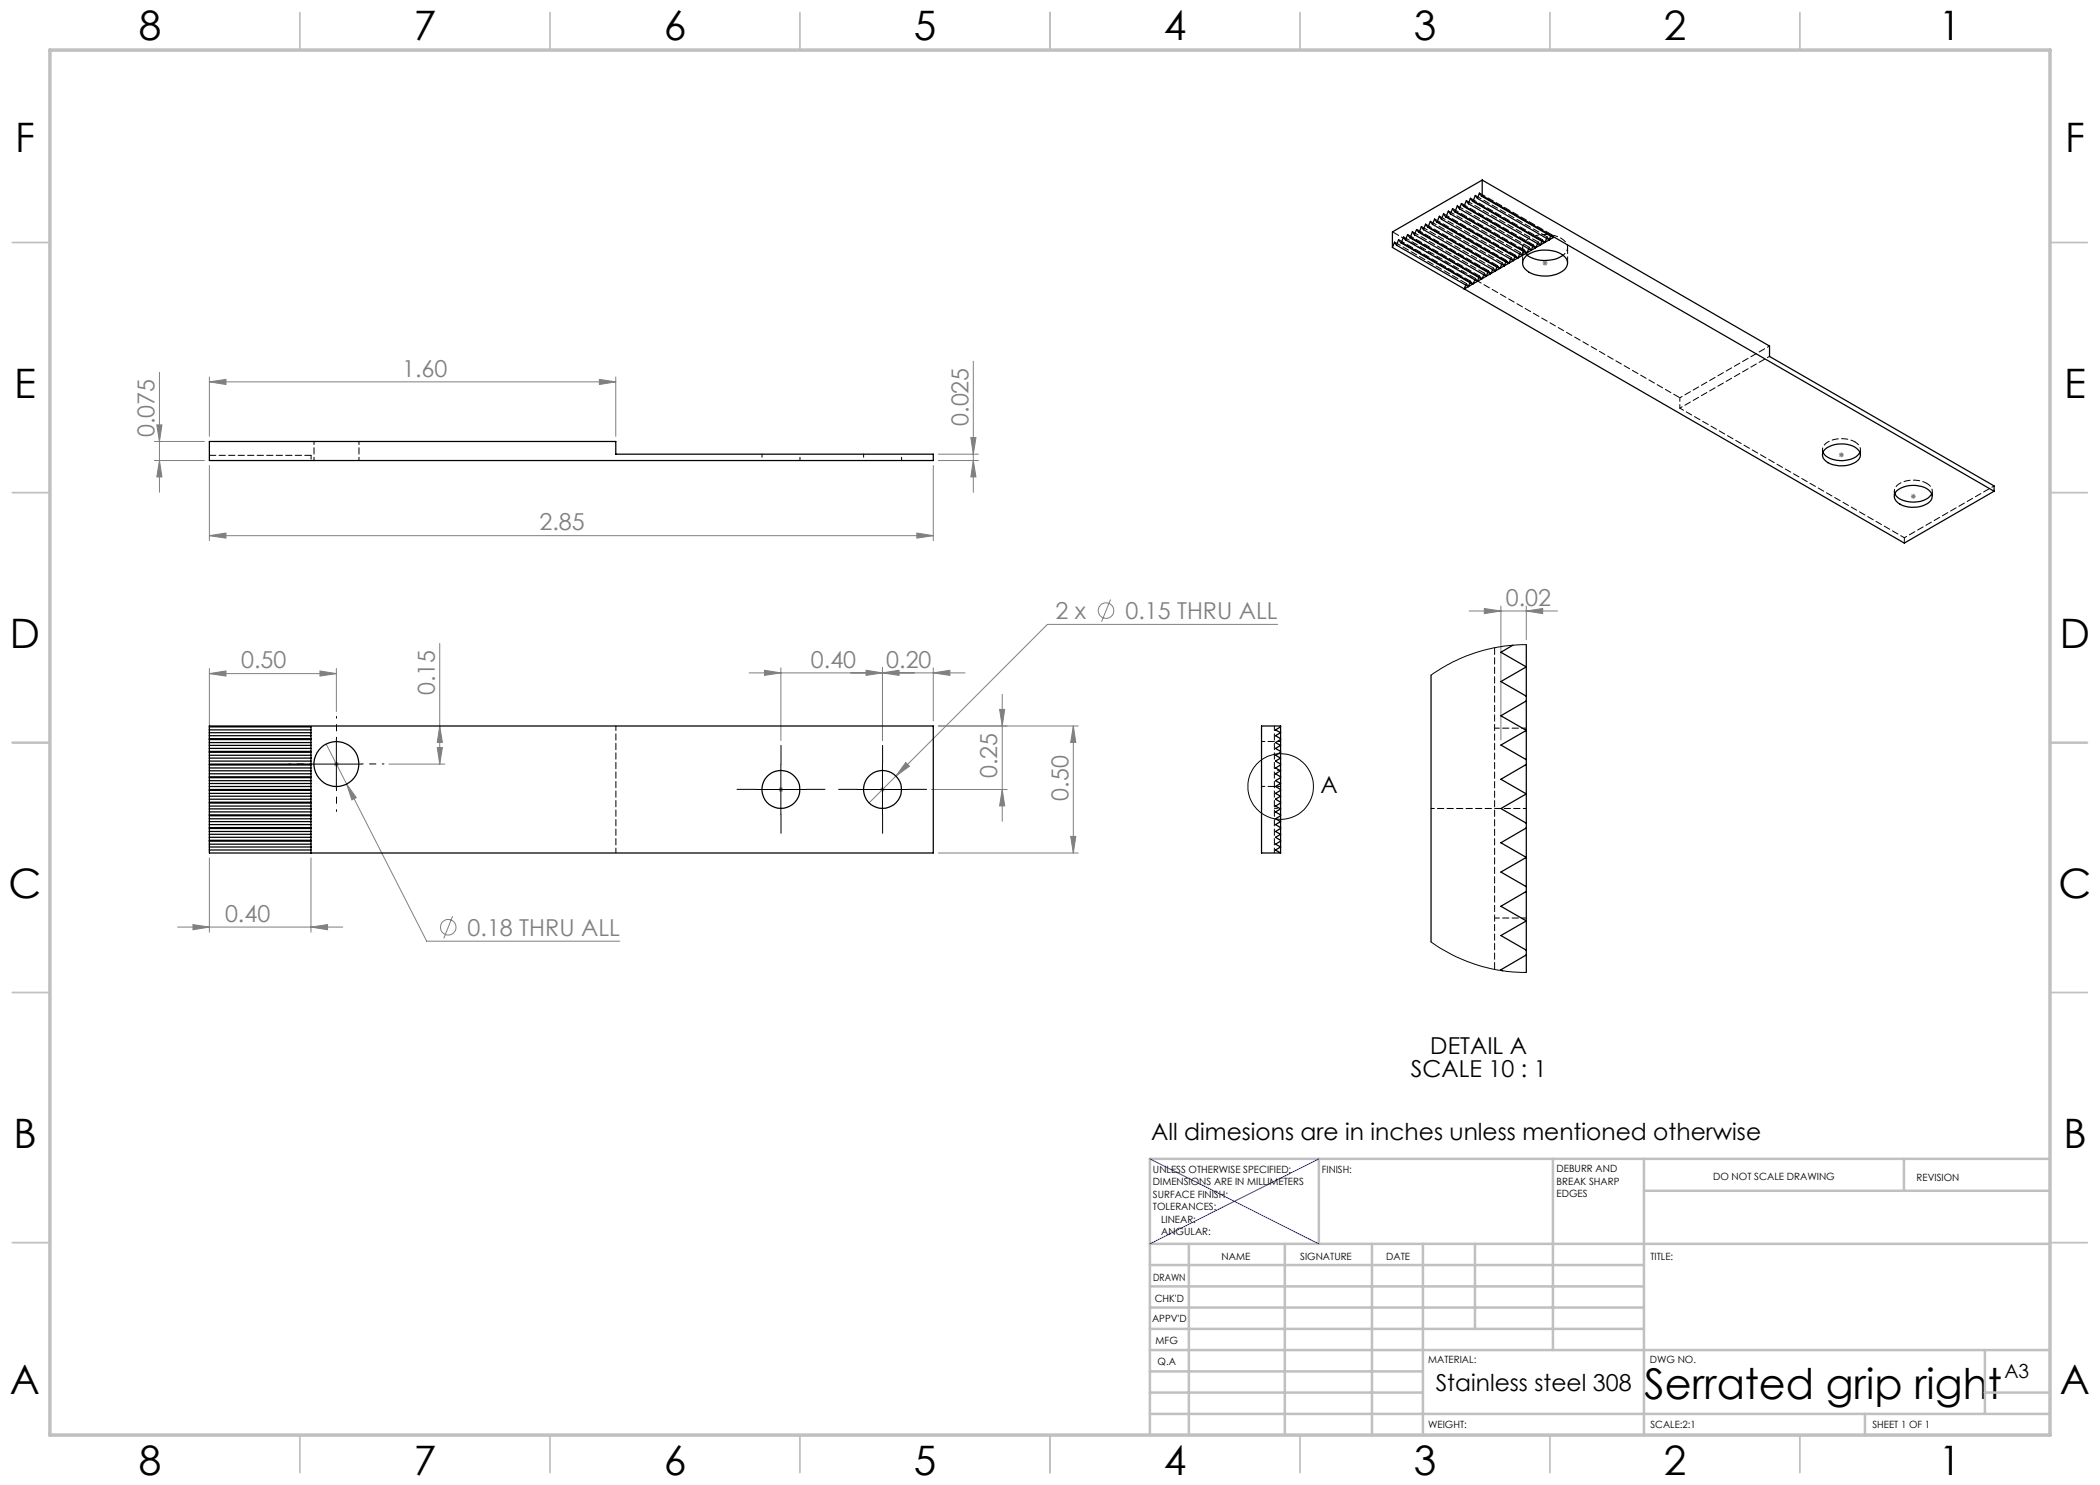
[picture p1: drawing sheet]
<svg xmlns="http://www.w3.org/2000/svg" width="420mm" height="297mm" viewBox="0 0 420 297" stroke-linecap="round" stroke-linejoin="round" font-family="sans-serif">
<g fill="none" stroke="#808080" stroke-width=".2">
<path d="M308.5 52.6h1M308.6 52.2l.8 .8M309 52.1v1M309.4 52.2l-.8 .8M31.9 74.5v24M41.9 76.4l3.3-.5v1zM41.9 75.4v11.9M41.9 76.4h81.3M119.9 75.9l3.3 .5-3.3 .5zM123.2 75.4v11.9M194.7 72.2v26.3M30.9 88.3h10"/>
<path d="M30.9 92.1h10M31.4 85h1l-.5 3.3zM31.9 92.1l.5 3.3h-1zM41.9 93.1v15M186.7 93.1v15M187.7 92.1h8M187.7 90.8h8M194.2 87.5h1l-.5 3.3zM194.7 92.1l.5 3.3h-1zM367.8 91h1M367.9 90.6l.7 .7M368.3 90.5v1"/>
<path d="M368.6 90.6l-.7 .7M382.2 99.3h1M382.3 98.9l.7 .7M382.7 98.8v1M383 98.9l-.7 .7M41.9 107.1l3.3-.5v1zM41.9 107.1h144.8M183.4 106.6l3.3 .5-3.3 .5zM222.1 119.9l-1.8 4.5M41.9 134.7l3.3-.5v1zM41.9 133.7v16.9M41.9 134.7h25.4"/>
<path d="M64 134.2l3.3 .5-3.3 .5zM67.3 133.7v8.6M87.9 128.7v24.1M149.8 134.6h43.2M152.9 134.1l3.3 .5-3.3 .5zM156.2 133.6v14.5M173.2 134.1l3.3 .5-3.3 .5zM176.5 134.6l3.3-.5v1zM176.5 133.6v14.5M186.7 134.6l3.3-.5v1zM186.7 133.6v10.6M200.4 138.8v25.4"/>
<path d="M255.5 124.9h-46l-35.7 35.7M293.8 122.2h17.7M296.9 121.7l3.3 .5-3.3 .5zM300.2 121.2v26.8M305.3 122.2l3.2-.5v1zM305.3 121.2v6.7M65.2 148.8l20.1 39.4h38.7M66.8 152.8h1M66.9 152.5l.7 .7M67.3 152.3v1M67.6 152.5l-.7 .7M69.3 156.8l2 2.7-.9 .5z"/>
<path d="M77.8 152.8h11.2M87.5 149.5h1l-.6 3.3zM87.9 145.2l.6 3.3h-1zM155.7 157.9h1M155.8 157.5l.7 .8M156.2 157.4v1M156.5 157.5l-.7 .8M176 157.9h1M176.1 157.5l.7 .8M176.5 157.4v1M181.2 152.5l.7 .7-2.7 2zM186.3 157.9h15.1"/>
<path d="M187.7 145.2h28M199.9 141.9h1l-.5 3.3zM200.4 157.9l.5 3.3h-1zM214.7 145.2l.5 3.3h-1.1zM214.7 145.2v25.4M41.9 171.6v14.8M62.2 171.6v14.8M187.7 170.6h28M214.1 167.3h1.1l-.5 3.3zM35.5 185.4h33M38.6 184.9l3.3 .5-3.3 .5zM62.2 185.4l3.3-.5v1z"/>
<path d="M90.5 183.2l-1.7 4.5"/>
<circle cx="221.2" cy="122.1" r="1.55"/>
<circle cx="89.6" cy="185.5" r="1.55"/>
</g>
<g fill="none" stroke="#000" stroke-width=".2">
<path d="M62.3 152.8h10M67.3 147.8v10M151.2 157.9h10M156.2 152.9v10M171.5 157.9h10M176.5 152.9v10"/>
<circle cx="256.1" cy="157.3" r="6.6"/>
</g>
<g fill="none" stroke="#c0c0c0" stroke-width=".35">
<path d="M60 2.5v7.5M110 2.5v7.5M160 2.5v7.5M210 2.5v7.5M260 2.5v7.5M310 2.5v7.5M360 2.5v7.5M2.5 48.5h7.5M410 48.5h7.5M2.5 98.5h7.5M410 98.5h7.5M2.5 148.5h7.5"/>
<path d="M410 148.5h7.5M2.5 198.5h7.5M410 198.5h7.5M2.5 248.5h7.5M410 248.5h7.5M60 287v7.5M110 287v7.5M160 287v7.5M210 287v7.5M260 287v7.5M310 287v7.5M360 287v7.5"/>
</g>
<g fill="none" stroke="#c0c0c0" stroke-width=".5">
<path d="M263.8 231.8v17M310.6 231.8v38.2M328.8 231.8v55.2M328.8 238.2h81.2M380.8 231.8v6.4M410 231.8h-180v55.2M230 248.8h180M230 257.3h98.8M230 253h98.8M237.8 248.8v38.2M257 248.8v38.2M274.4 248.8v38.2"/>
<path d="M284.6 248.8v38.2M295 248.8v17M230 265.8h98.8M230 261.5h98.8M230 278.5h54.6M230 274.3h54.6M230 270h180M397 278.5h13M397 270v12.8M230 282.8h180M373 282.8v4.2"/>
</g>
<path d="M10 10h400v277h-400z" fill="none" stroke="#c0c0c0" stroke-width=".7"/>
<path d="M230 231.8l33.8 17M263.8 231.8l-33.8 17" fill="none" stroke="#00f" stroke-width=".2"/>
<path d="M151.2 157.9h-3.8M156.2 152.9v-3.8M161.2 157.9h3.8M171.5 157.9h-3.8M176.5 152.9v-3.8M181.5 157.9h3.8M156.2 162.9v3.8M176.5 162.9v3.8" fill="none" stroke="#000" stroke-width=".2" stroke-dasharray="15.2 1.3 1.3 1.3"/>
<path d="M62.3 152.8h-4.5M67.3 147.8v-4.5M67.3 157.8v4.5M72.3 152.8h4.5" fill="none" stroke="#000" stroke-width=".2" stroke-dasharray="15.2 1.3 1.3 1.3" stroke-dashoffset="14.9"/>
<g fill="#808080">
<path d="M64 134.2l3.3 .5-3.3 .5zM41.9 134.7l3.3-.5v1zM62.2 185.4l3.3-.5v1zM38.6 184.9l3.3 .5-3.3 .5z"/>
<path d="M41.9 107.1l3.3-.5v1zM183.4 106.6l3.3 .5-3.3 .5zM41.9 76.4l3.3-.5v1zM119.9 75.9l3.3 .5-3.3 .5zM173.2 134.1l3.3 .5-3.3 .5zM186.7 134.6l3.3-.5v1zM152.9 134.1l3.3 .5-3.3 .5zM176.5 134.6l3.3-.5v1zM69.3 156.8l1.1 3.2 .9-.5zM181.2 152.5l-2 2.7 2.7-2z"/>
<path d="M296.9 121.7l3.3 .5-3.3 .5zM305.3 122.2l3.2-.5v1z"/>
<path d="M214.1 167.3h1.1l-.5 3.3zM214.7 145.2l.5 3.3h-1.1zM87.5 149.5h1l-.6 3.3zM87.9 145.2l.6 3.3h-1z"/>
<path d="M31.4 85h1l-.5 3.3zM31.9 92.1l.5 3.3h-1z"/>
<path d="M194.2 87.5h1l-.5 3.3zM194.7 92.1l.5 3.3h-1zM199.9 141.9h1l-.5 3.3zM200.4 157.9l.5 3.3h-1z"/>
</g>
<g fill="none" stroke="#000" stroke-width=".25">
<path d="M295.5 39.7l-.4-.6-.5 1.1M295.5 39.7l14.3 8.3M296.3 39.2l14.4 8.3-.9 .5M296.3 39.2l-.4-.6-.4 1.1M296.4 39.1l-.1 .1M296.4 39.1l102.4 59.1M296.4 36l-17.9 10.4v3.1M296.4 36v3.1M296.4 36l57.5 33.2v2.1l44.9 25.9v1M278.5 49.5l102.4 59.1 17.9-10.4M279.3 49l-.4-.6-.4 1.1M279.3 49l14.4 8.3"/>
<path d="M280.1 48.5l14.4 8.3-.8 .5M280.1 48.5l-.4-.6-.4 1.1M280.3 48.5h-.2M280.3 48.5l14.3 8.3M281.1 48l-.4-.6-.4 1.1M281.1 48l14.4 8.3M281.9 47.5l14.4 8.3-.8 .5M281.9 47.5l-.4-.6-.4 1.1M282.1 47.4l-.2 .1M282.1 47.4l14.3 8.3M282.9 47l-.4-.6-.4 1M282.9 47l14.4 8.2"/>
<path d="M283.7 46.5l14.4 8.3-.8 .4M283.7 46.5l-.4-.6-.4 1.1M283.9 46.4l-.2 .1M283.9 46.4l14.3 8.3M284.7 45.9l-.4-.6-.4 1.1M284.7 45.9l14.3 8.3M285.5 45.4l14.4 8.3-.9 .5M285.5 45.4l-.4-.6-.4 1.1M285.6 45.4h-.1M285.6 45.4l14.4 8.3M286.5 44.9l-.4-.6-.5 1.1M286.5 44.9l14.3 8.3"/>
<path d="M287.3 44.4l14.4 8.3-.9 .5M287.3 44.4l-.4-.6-.4 1.1M287.4 44.3l-.1 .1M287.4 44.3l14.4 8.3M288.3 43.8l-.4-.6-.5 1.1M288.3 43.8l14.3 8.3M289.1 43.4l14.4 8.2-.9 .5M289.1 43.4l-.4-.6-.4 1M289.2 43.3l-.1 .1M289.2 43.3l14.4 8.3M290.1 42.8l-.4-.6-.5 1.1M290.1 42.8l14.3 8.3"/>
<path d="M290.9 42.3l14.4 8.3-.9 .5M290.9 42.3l-.4-.6-.4 1.1M291 42.3h-.1M291 42.3l14.4 8.2M291.9 41.8l-.4-.6-.5 1.1M291.9 41.8l14.3 8.3M292.7 41.3l14.4 8.3-.9 .5M292.7 41.3l-.4-.6-.4 1.1M292.8 41.2l-.1 .1M292.8 41.2l14.4 8.3M293.2 57l-.4 .8 .9-.5M293.7 40.7l-.4-.6-.5 1.1"/>
<path d="M293.7 40.7l14.3 8.3M294 56.5l-.3 .8M294.5 40.2l14.4 8.3-.9 .5M294.5 40.2l-.4-.6-.4 1.1M294.6 40.2h-.1M294.6 40.2l14.4 8.3M295 56l-.4 .8M295.5 56.3l-.9 .5M295.8 55.5l-.3 .8M296.8 54.9l-.4 .8M297.3 55.2l-.9 .5M297.6 54.5l-.3 .7"/>
<path d="M298.5 53.9l-.3 .8M299 54.2l-.8 .5M299.4 53.4l-.4 .8M300.3 52.9l-.3 .8M300.8 53.2l-.8 .5M301.2 52.4l-.4 .8M302.1 51.8l-.3 .8M302.6 52.1l-.8 .5M303 51.4l-.4 .7M303.9 50.8l-.3 .8M304.4 51.1l-.8 .5M304.8 50.3l-.4 .8"/>
<path d="M305.2 51.2a6.5 6.5 0 0 1 7.8 .2 1.79 1.79 0 0 1-.6 2.9 6.7 6.7 0 0 1-7-.2 1.78 1.78 0 0 1-.2-2.9zM305.4 51a6.6 6.6 0 0 0 7.2 0M305.7 49.8l-.3 .7M306.2 50.1l-.8 .4M306.6 49.3l-.4 .8M307.5 48.7l-.3 .8M308 49l-.8 .5M308.4 48.3l-.4 .7M309.3 47.7l-.3 .8M309.8 48l-.8 .5M310.1 47.2l-.3 .8M41.9 88.3h81.3v2.5h63.5v1.3h-144.8z"/>
<path d="M364.6 90.4a4.3 4.3 0 0 0 4.5 1.7l1.1-.3a2.71 2.71 0 0 0 1.8-1.4M365 89.8a5.4 5.4 0 0 1 6.7 .2 1.62 1.62 0 0 1-1 2.6 5.4 5.4 0 0 1-5.8-.7 1.42 1.42 0 0 1 .1-2.1zM379 98.7a4.3 4.3 0 0 0 4.4 1.7l1.2-.3a2.71 2.71 0 0 0 1.7-1.4M379.4 98.1a5.4 5.4 0 0 1 6.6 .2 1.62 1.62 0 0 1-.9 2.6 5.4 5.4 0 0 1-5.9-.7 1.42 1.42 0 0 1 .2-2.1zM286.2 135v53.4M302.6 129l-2.4 1.5 5.1 2.9-5.1 2.9 5.1 2.9M305.3 128.9v65.6M41.9 145.2h144.8v25.4h-144.8zM41.9 145.4h20.3v2.3h-20.3M41.9 147.9h20.3v2.4h-20.3M41.9 150.5h20.3v2.3h-20.3M41.9 153h20.3v2.4h-20.3"/>
<path d="M41.9 155.5h20.3v2.4h-20.3M41.9 158.1h20.3v2.3h-20.3M41.9 159.8h20.3M41.9 159.2h20.3M41.9 158.7h20.3M41.9 157.3h20.3M41.9 156.7h20.3M41.9 156.1h20.3M41.9 154.8h20.3M41.9 154.2h20.3M41.9 153.6h20.3M41.9 152.2h20.3"/>
<path d="M41.9 151.6h20.3M41.9 151.1h20.3M41.9 149.7h20.3M41.9 149.1h20.3M41.9 148.5h20.3M41.9 147.1h20.3M41.9 146.5h20.3M41.9 146h20.3M252.3 145.2h3.8v25.4h-3.8zM256.1 145.4l-1 .6 1 .5-1 .6 1 .6M256.1 147.9l-1 .6 1 .6-1 .6 1 .6M256.1 150.5l-1 .6 1 .5-1 .6 1 .6"/>
<path d="M256.1 153l-1 .6 1 .6-1 .6 1 .6M256.1 155.5l-1 .6 1 .6-1 .6 1 .6M256.1 158.1l-1 .6 1 .5-1 .6 1 .6M305.3 140.2l-5.1 3 5.1 2.9-5.1 2.9 5.1 2.9M305.3 152.9l-5.1 3 5.1 2.9-5.1 2.9 5.1 2.9M41.9 160.6h20.3v2.4h-20.3M41.9 163.2h20.3v2.3h-20.3M41.9 165.7h20.3v2.4h-20.3M41.9 168.2h20.3v2.4M41.9 170h20.3M41.9 169.4h20.3M41.9 168.8h20.3"/>
<path d="M41.9 167.5h20.3M41.9 166.9h20.3M41.9 166.3h20.3M41.9 164.9h20.3M41.9 164.3h20.3M41.9 163.8h20.3M41.9 162.4h20.3M41.9 161.8h20.3M41.9 161.2h20.3M256.1 160.6l-1 .6 1 .6-1 .6 1 .6M256.1 163.2l-1 .6 1 .5-1 .6 1 .6M256.1 165.7l-1 .6 1 .6-1 .6 1 .6"/>
<path d="M256.1 168.2l-1 .6 1 .6-1 .6 1 .6M305.3 165.6l-5.1 3 5.1 2.9-5.1 2.9 5.1 2.9M305.3 178.3l-5.1 3 5.1 2.9-5.1 2.9 5.1 2.9M305.3 191l-5.1 3 .4 .2"/>
<circle cx="67.3" cy="152.8" r="4.5"/>
<circle cx="156.2" cy="157.9" r="3.8"/>
<circle cx="176.5" cy="157.9" r="3.8"/>
</g>
<path d="M62.2 91.1v1M364.5 89.9v1.1M372.1 91v-1.1M378.9 98.2v1.1M386.5 99.3v-1.1M380.9 107.5v1.1" fill="none" stroke="#000" stroke-width=".2" stroke-dasharray="1.3 .6" stroke-dashoffset=".5"/>
<g fill="none" stroke="#000" stroke-width=".2" stroke-dasharray="1.3 .6">
<path d="M280.7 47.4l14.4 8.3M293.2 57l.1-.3M293.3 56.7l-14.4-8.3M294 56.5l.1-.3M294.1 56.2l-14.4-8.3M295 56l.1-.3M295.8 55.5l.1-.3M295.9 55.2l-14.4-8.3M296.8 54.9l.1-.3M296.9 54.6l-14.4-8.3M297.6 54.4l.1-.2M297.7 54.2l-14.4-8.3"/>
<path d="M298.6 53.9l.1-.3M298.7 53.6l-14.4-8.3M299.4 53.4l.1-.3M299.5 53.1l-14.4-8.3M300.4 52.8l.1-.2M300.5 52.6l-14.4-8.3M301.2 52.4l.1-.3M301.3 52.1l-14.4-8.3M302.1 51.8l.2-.3M302.3 51.5l-14.4-8.3M303 51.3l.1-.3M303.1 51l-14.4-8.2"/>
<path d="M303.9 50.8l.2-.3M304.1 50.5l-14.4-8.3M304.5 49.5v3.1M304.8 50.3l.1-.3M304.9 50l-14.4-8.3M305.7 49.7l.2-.2M305.9 49.5l-14.4-8.3M306.6 49.3l.1-.3M306.7 49l-14.4-8.3M307.5 48.7l.1-.3M307.6 48.4l-14.3-8.3M308.4 48.2l.1-.3"/>
<path d="M308.5 47.9l-14.4-8.3M309.3 47.7l.1-.3M309.4 47.4l-14.3-8.3M310.2 47.2l.1-.3M310.3 46.9l-14.4-8.3M313.5 52.6v-3.1M62.2 91.1h-20.3"/>
</g>
<path d="M336 79.6v2M62.8 88.3v3.8M71.8 92.1v-3.8M152.4 90.8v1.3M160 92.1v-1.3M172.7 90.8v1.3M180.3 92.1v-1.3M252.3 157.3h3.8M256.1 148.3h-3.8M256.1 154.1h-1.2M254.9 161.7h1.2M286.2 161.7h19.1" fill="none" stroke="#000" stroke-width=".2" stroke-dasharray="1.3 .6" stroke-dashoffset=".6"/>
<path d="M371 88.4a1.67 1.67 0 0 1 1 2M385.4 96.7a1.67 1.67 0 0 1 1 2M123.2 145.2v25.4M254.9 145.2v25.4M305.3 145.6h-6.4M298.9 183.6h6.4" fill="none" stroke="#000" stroke-width=".2" stroke-dasharray="1.3 .6" stroke-dashoffset=".3"/>
<g fill="none" stroke="#000" stroke-width=".2" stroke-dasharray="1.3 .6" stroke-dashoffset=".4">
<path d="M293.3 56.7l.4 .6M294.1 56.2l.4 .6M295.1 55.7l.4 .6M295.9 55.2l.4 .6M296.9 54.6l.4 .6M297.7 54.2l.4 .5M298.7 53.6l.4 .6M299.5 53.1l.4 .6M300.5 52.6l.4 .6M301.3 52.1l.4 .6M302.3 51.5l.4 .6M303.1 51l.4 .6"/>
<path d="M304.1 50.5l.4 .6M304.9 50l.4 .6M305.9 49.5l.4 .5M306.7 49l.4 .6M307.6 48.4l.5 .6M308.5 47.9l.4 .6M309.4 47.4l.5 .6M310.3 46.9l.4 .6M336 81.6l44.9 25.9M364.6 90.4a1.96 1.96 0 0 1 1.8-2.4 6 6 0 0 1 4.6 .4M379 98.7a1.96 1.96 0 0 1 1.7-2.4 6 6 0 0 1 4.7 .4"/>
</g>
<path d="M312.6 51a1.88 1.88 0 0 0 .9-1.8 1.88 1.88 0 0 0-1.3-1.6 6.7 6.7 0 0 0-7 .5 1.77 1.77 0 0 0 .2 2.9M353.9 71.3l-17.9 10.3M353.9 69.2l-17.9 10.4M380.9 107.5l17.9-10.3" fill="none" stroke="#000" stroke-width=".2" stroke-dasharray="1.3 .6" stroke-dashoffset=".7"/>
<path d="M336 79.6l-57.5-33.2" fill="none" stroke="#000" stroke-width=".2" stroke-dasharray="1.3 .6" stroke-dashoffset="-.2"/>
<path d="M305.3 128.9l-2.7 .1-2.9 .4-2.9 .6-2.4 .8a32.6 32.6 0 0 0-8.2 4.2M286.2 188.4l2.4 1.6a32.1 32.1 0 0 0 16.7 4.5" fill="none" stroke="#000" stroke-width=".2"/>
<path d="M298.9 129.5v64.4" fill="none" stroke="#000" stroke-width=".2" stroke-dasharray="1.3 .6" stroke-dashoffset="-.1"/>
<text font-size="8.5" x="328.8" y="279.7">Serrated grip right</text>
<g font-size="8.1">
<text x="27.8" y="8">8</text>
<text x="82.8" y="8">7</text>
<text x="132.8" y="8">6</text>
<text x="182.8" y="8">5</text>
<text x="232.8" y="8">4</text>
<text x="282.8" y="8">3</text>
<text x="332.8" y="8">2</text>
<text x="387.8" y="8">1</text>
<text x="3" y="30.4">F</text>
<text x="413" y="30.4">F</text>
<text x="2.8" y="79.6">E</text>
<text x="412.8" y="79.6">E</text>
<text x="2" y="129.6">D</text>
<text x="412" y="129.6">D</text>
<text x="1.7" y="179.6">C</text>
<text x="411.7" y="179.6">C</text>
<text x="2.7" y="229.6">B</text>
<text x="412.7" y="229.6">B</text>
<text x="2" y="278.9">A</text>
<text x="412" y="278.9">A</text>
<text x="27.8" y="295">8</text>
<text x="82.8" y="295">7</text>
<text x="132.8" y="295">6</text>
<text x="182.8" y="295">5</text>
<text x="232.8" y="295">4</text>
<text x="282.8" y="295">3</text>
<text x="332.8" y="295">2</text>
<text x="387.8" y="295">1</text>
</g>
<g font-size="4.7" fill="#808080">
<text x="80.4" y="75.4">1.60</text>
<text x="30.9" y="87.4" transform="rotate(-90 30.9 87.4)">0.075</text>
<text x="193.7" y="85.2" transform="rotate(-90 193.7 85.2)">0.025</text>
<text x="107.9" y="106.1">2.85</text>
<text x="211.1" y="123.8">2 x</text>
<text x="225.1" y="123.8">0.15 THRU ALL</text>
<text x="301.2" y="121.2">0.02</text>
<text x="48.2" y="133.7">0.50</text>
<text x="162.2" y="133.5">0.40</text>
<text x="177.3" y="133.5">0.20</text>
<text x="87" y="139" transform="rotate(-90 87 139)">0.15</text>
<text x="199.4" y="155.7" transform="rotate(-90 199.4 155.7)">0.25</text>
<text x="213.7" y="160.2" transform="rotate(-90 213.7 160.2)">0.50</text>
<text x="45" y="184.4">0.40</text>
<text x="93.5" y="187.1">0.18 THRU ALL</text>
</g>
<g font-size="4.7">
<text x="264.1" y="158.7">A</text>
<text x="282.2" y="215.4">SCALE 10 : 1</text>
<text x="286.1" y="210.9">DETAIL A</text>
<text x="230.2" y="228.1">All dimesions are in inches unless mentioned otherwise</text>
<text x="287.1" y="278.3">Stainless steel 308</text>
</g>
<text font-size="3.9" x="400.9" y="275.5">A3</text>
<g font-size="2">
<text x="230.6" y="234.6">UNLESS OTHERWISE SPECIFIED:</text>
<text x="230.6" y="237.1">DIMENSIONS ARE IN MILLIMETERS</text>
<text x="230.6" y="239.6">SURFACE FINISH:</text>
<text x="264.4" y="234.6">FINISH:</text>
<text x="311.3" y="234.5">DEBURR AND</text>
<text x="311.3" y="237">BREAK SHARP</text>
<text x="311.3" y="239.5">EDGES</text>
<text x="342.6" y="236">DO NOT SCALE DRAWING</text>
<text x="383.3" y="236.2">REVISION</text>
<text x="230.6" y="242.1">TOLERANCES:</text>
<text x="232.2" y="244.6">LINEAR:</text>
<text x="232.2" y="247.1">ANGULAR:</text>
<text x="244.3" y="252">NAME</text>
<text x="260" y="251.9">SIGNATURE</text>
<text x="277.2" y="251.9">DATE</text>
<text x="330.1" y="251.9">TITLE:</text>
<text x="230.6" y="256.1">DRAWN</text>
<text x="230.9" y="260.3">CHK'D</text>
<text x="230.4" y="264.4">APPV'D</text>
<text x="231.1" y="268.8">MFG</text>
<text x="231.5" y="273">Q.A</text>
<text x="285.6" y="272.5">MATERIAL:</text>
<text x="330" y="272.5">DWG NO.</text>
<text x="285.6" y="285.5">WEIGHT:</text>
<text x="330.1" y="285.6">SCALE:2:1</text>
<text x="374.5" y="285.6">SHEET 1 OF 1</text>
</g>
</svg>
